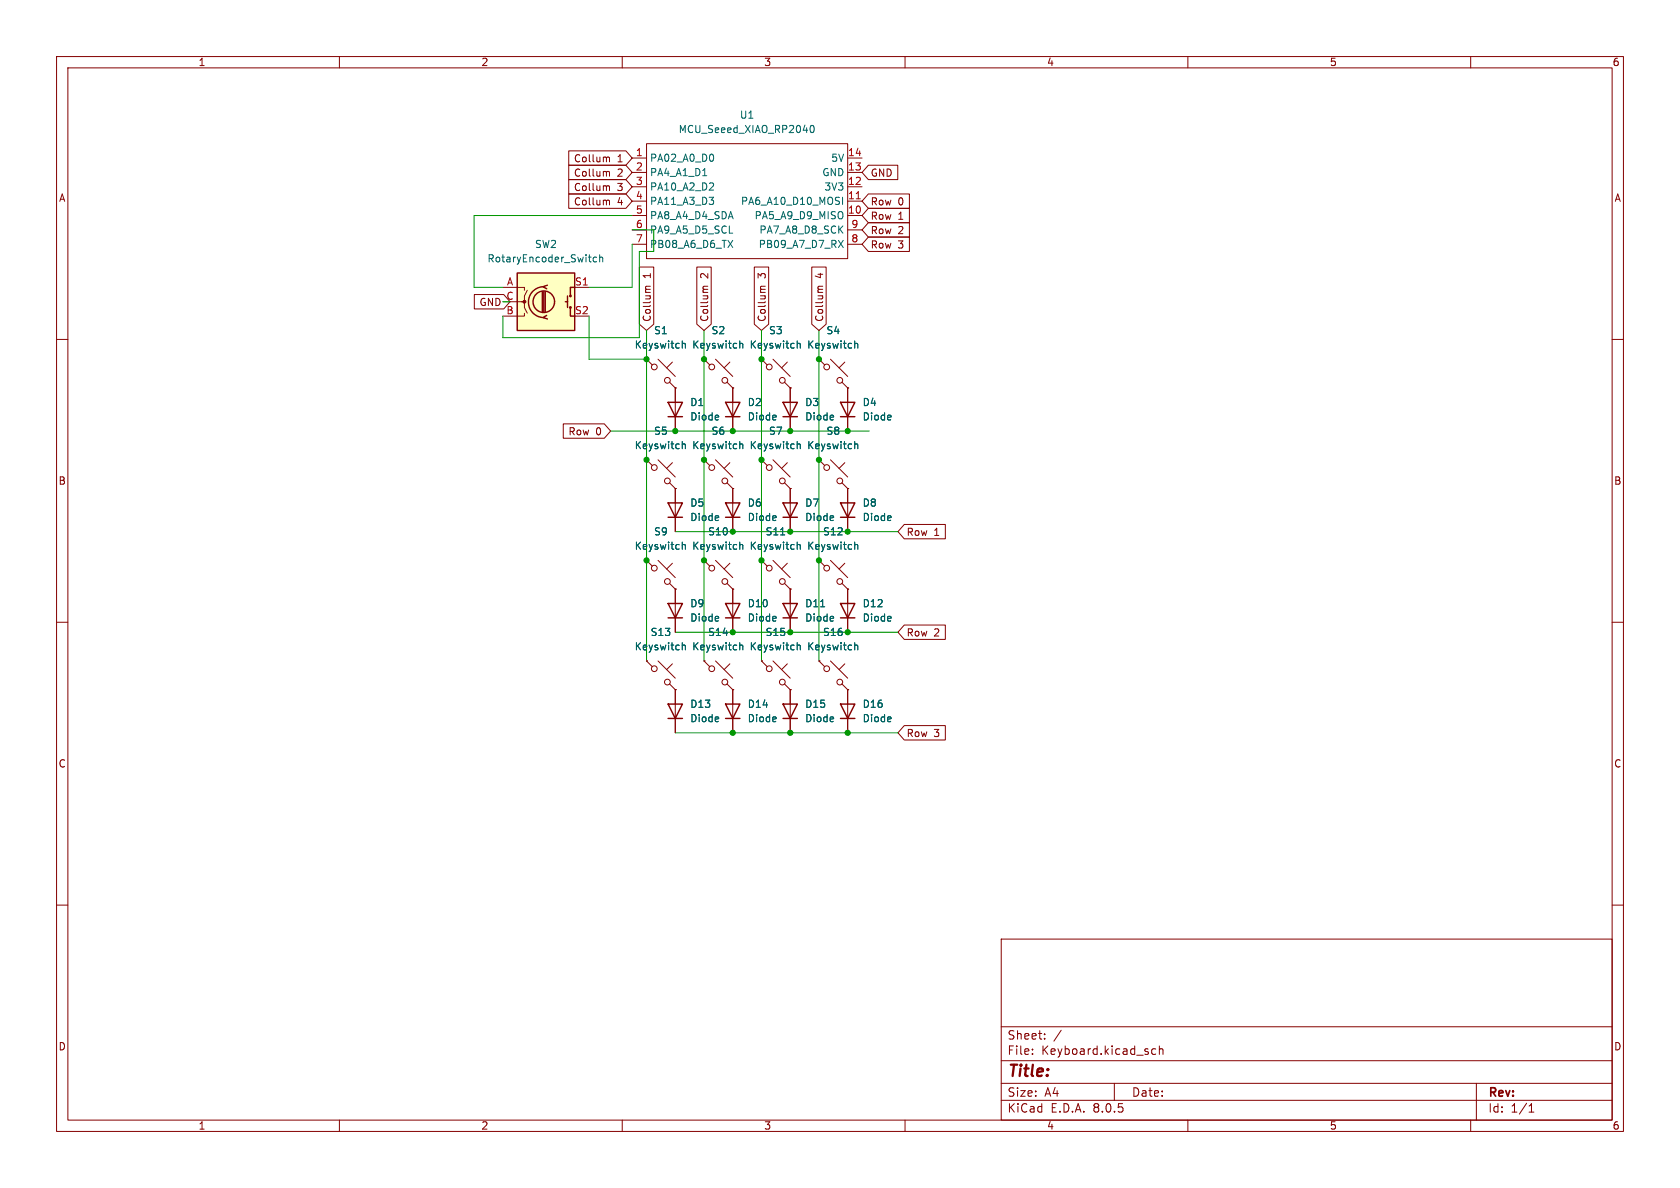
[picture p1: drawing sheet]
<svg xmlns="http://www.w3.org/2000/svg" width="297mm" height="210mm" viewBox="0 0 297 210" stroke-linecap="round" stroke-linejoin="round" font-family="sans-serif">
<g fill="none" stroke="#840000" stroke-width=".18">
<path d="M10 10h277v190h-277zM12 12h273v186h-273zM60 10v2M110 10v2M160 10v2M210 10v2M260 10v2M111.8 27.9h2.5M111.8 38.1h2.5M111.8 35.6h2.5M111.8 33h2.5M111.8 30.5h2.5"/>
<path d="M114.3 25.4h35.6v20.3h-35.6zM149.9 27.9h2.5M149.9 38.1h2.5M149.9 35.6h2.5M149.9 33h2.5M149.9 30.5h2.5M10 60h2M111.8 40.6h2.5M111.8 43.2h2.5M149.9 40.6h2.5M149.9 43.2h2.5M285 60h2"/>
<path d="M114.3 63.5l1 1M114.3 63.5h.1M116.3 63.5l3.1 3M118.4 67.6l1 1M118.9 64l-1 1M119.4 68.6h.1M119.4 68.6v7.6M124.5 63.5l1 1M124.5 63.5h.1M126.5 63.5l3 3M128.5 67.6l1 1M129 64l-1 1"/>
<path d="M129.5 68.6h.1M129.5 68.6v7.6M134.6 63.5l1 1M134.6 63.5h.1M136.7 63.5l3 3M138.7 67.6l1 1M139.2 64l-1 1M139.7 68.6h.1M139.7 68.6v7.6M144.8 63.5l1 1M144.8 63.5h.1M146.8 63.5l3.1 3"/>
<path d="M148.8 67.6l1.1 1M149.4 64l-1.1 1M149.9 68.6h.1M149.9 68.6v7.6M114.3 81.3l1 1M114.3 81.3h.1M114.3 99.1l1 1M114.3 99.1h.1M116.3 81.3l3.1 3M116.3 99.1l3.1 3M118.4 85.3l1 1.1M118.9 81.8l-1 1"/>
<path d="M118.9 99.6l-1 1M119.4 86.4h.1M119.4 86.4v7.6M124.5 99.1l1 1M124.5 99.1h.1M124.5 81.3l1 1M124.5 81.3h.1M126.5 99.1l3 3M126.5 81.3l3 3M128.5 85.3l1 1.1M129 99.6l-1 1M129 81.8l-1 1"/>
<path d="M129.5 86.4h.1M129.5 86.4v7.6M134.6 99.1l1 1M134.6 99.1h.1M134.6 81.3l1 1M134.6 81.3h.1M136.7 99.1l3 3M136.7 81.3l3 3M138.7 85.3l1 1.1M139.2 99.6l-1 1M139.2 81.8l-1 1M139.7 86.4h.1"/>
<path d="M139.7 86.4v7.6M144.8 99.1l1 1M144.8 99.1h.1M144.8 81.3l1 1M144.8 81.3h.1M146.8 99.1l3.1 3M146.8 81.3l3.1 3M148.8 85.3l1.1 1.1M149.4 99.6l-1.1 1M149.4 81.8l-1.1 1M149.9 86.4h.1M149.9 86.4v7.6"/>
<path d="M10 110h2M114.3 116.8l1 1.1M114.3 116.8h.1M116.3 116.8l3.1 3.1M118.4 103.1l1 1M118.9 117.3l-1 1.1M119.4 104.1h.1M119.4 104.1v7.7M124.5 116.8l1 1.1M124.5 116.8h.1M126.5 116.8l3 3.1M128.5 103.1l1 1"/>
<path d="M129 117.3l-1 1.1M129.5 104.1h.1M129.5 104.1v7.7M134.6 116.8l1 1.1M134.6 116.8h.1M136.7 116.8l3 3.1M138.7 103.1l1 1M139.2 117.3l-1 1.1M139.7 104.1h.1M139.7 104.1v7.7M144.8 116.8l1 1.1M144.8 116.8h.1"/>
<path d="M146.8 116.8l3.1 3.1M148.8 103.1l1.1 1M149.4 117.3l-1.1 1.1M149.9 104.1h.1M149.9 104.1v7.7M285 110h2M118.4 120.9l1 1M119.4 121.9h.1M119.4 121.9v7.6M128.5 120.9l1 1M129.5 121.9h.1M129.5 121.9v7.6"/>
<path d="M138.7 120.9l1 1M139.7 121.9h.1M139.7 121.9v7.6M148.8 120.9l1.1 1M149.9 121.9h.1M149.9 121.9v7.6M10 160h2M285 160h2M177 166h108v32h-108zM60 198v2M110 198v2M160 198v2"/>
<path d="M177 194.5h108M177 191.5h108M177 187.5h108M177 181.5h108M182.5 186.3v.1M182.5 185.5v.1M184.7 183.6v.1M184.7 182.8v.1M187.6 182.1l-1.3 2M197 191.5v3M204.3 185.5l-.4-.1-.3 .3v.4l.1 .2h.6M205 185.5l.2-.1 .3 .1 .1 .9"/>
<path d="M205 184.9v1.5M210 198v2M260 198v2M261 191.5v6.5M270.3 196.6h.9M270.3 195.5l.4-.4v1.5"/>
<circle cx="115.7" cy="64.9" r=".51"/>
<circle cx="118" cy="67.2" r=".51"/>
<circle cx="125.8" cy="64.9" r=".51"/>
<circle cx="128.1" cy="67.2" r=".51"/>
<circle cx="136" cy="64.9" r=".51"/>
<circle cx="138.3" cy="67.2" r=".51"/>
<circle cx="146.2" cy="64.9" r=".51"/>
<circle cx="148.5" cy="67.2" r=".51"/>
<circle cx="115.7" cy="82.7" r=".51"/>
<circle cx="118" cy="85" r=".51"/>
<circle cx="125.8" cy="82.7" r=".51"/>
<circle cx="128.1" cy="85" r=".51"/>
<circle cx="136" cy="82.7" r=".51"/>
<circle cx="138.3" cy="85" r=".51"/>
<circle cx="146.2" cy="82.7" r=".51"/>
<circle cx="148.5" cy="85" r=".51"/>
<circle cx="115.7" cy="100.4" r=".51"/>
<circle cx="115.7" cy="118.2" r=".51"/>
<circle cx="118" cy="102.8" r=".51"/>
<circle cx="125.8" cy="118.2" r=".51"/>
<circle cx="125.8" cy="100.4" r=".51"/>
<circle cx="128.1" cy="102.8" r=".51"/>
<circle cx="136" cy="100.4" r=".51"/>
<circle cx="136" cy="118.2" r=".51"/>
<circle cx="138.3" cy="102.8" r=".51"/>
<circle cx="146.2" cy="118.2" r=".51"/>
<circle cx="146.2" cy="100.4" r=".51"/>
<circle cx="148.5" cy="102.8" r=".51"/>
<circle cx="118" cy="120.6" r=".51"/>
<circle cx="128.1" cy="120.6" r=".51"/>
<circle cx="138.3" cy="120.6" r=".51"/>
<circle cx="148.5" cy="120.6" r=".51"/>
</g>
<g fill="none" stroke="#840000" stroke-width=".25">
<path d="M118.1 71.1h2.5l-1.2 2.6zM118.1 73.7h2.5M128.3 71.1h2.5l-1.3 2.6zM128.3 73.7h2.5M138.4 71.1h2.6l-1.3 2.6zM138.4 73.7h2.6M148.6 71.1h2.5l-1.2 2.6zM148.6 73.7h2.5M118.1 88.9h2.5l-1.2 2.5zM118.1 91.4h2.5M128.3 88.9h2.5l-1.3 2.5zM128.3 91.4h2.5"/>
<path d="M138.4 88.9h2.6l-1.3 2.5zM138.4 91.4h2.6M148.6 88.9h2.5l-1.2 2.5zM148.6 91.4h2.5M118.1 106.7h2.5l-1.2 2.5zM118.1 109.2h2.5M128.3 106.7h2.5l-1.3 2.5zM128.3 109.2h2.5M138.4 106.7h2.6l-1.3 2.5zM138.4 109.2h2.6M148.6 106.7h2.5l-1.2 2.5zM148.6 109.2h2.5"/>
<path d="M118.1 124.5h2.5l-1.2 2.5zM118.1 127h2.5M128.3 124.5h2.5l-1.3 2.5zM128.3 127h2.5M138.4 124.5h2.6l-1.3 2.5zM138.4 127h2.6M148.6 124.5h2.5l-1.2 2.5zM148.6 127h2.5"/>
</g>
<g fill="none" stroke="#006464" stroke-width=".18">
<path d="M124.2 31.1h.7M125.4 34.9h.8l-.5 .5M126 27.4l.2 .3-.2 .7M126 32.4l.2 .2-.1 .3-.7 .7h.8M126 35.4l.2 .2-.2 .5M143.3 22.3l.2-.1a.68 .68 0 0 1 .5 .6 .68 .68 0 0 1-.5 .6l-.2-.1-.1-.3zM148.9 34.9v1.2M128.7 42.5l.8 1.3M129.5 42.5l-.8 1.3M148.2 42.5l.9 1.3M149.1 42.5l-.9 1.3M120.6 60.3v1.2"/>
<path d="M120.6 78v1.3M120.6 60.8l.2-.1 .3 .1 .1 .7M120.6 78.6l.2-.1h.3l.1 .8M130.8 78.6l.2-.1h.3v.8M130.8 60.3v1.2M130.8 78v1.3M130.8 60.8l.2-.1 .3 .1v.7M140.9 60.3v1.2M140.9 78v1.3M140.9 60.8l.2-.1 .3 .1 .1 .7M140.9 78.6l.2-.1h.3l.1 .8M151.1 60.3v1.2"/>
<path d="M151.1 78v1.3M151.1 60.8l.2-.1 .3 .1v.7M151.1 78.6l.2-.1h.3v.8M120.6 96.4l.2-.1h.3l.1 .8M120.6 95.8v1.3M130.8 96.4l.2-.1h.3v.8M130.8 95.8v1.3M138 94.6h.7M140.9 96.4l.2-.1h.3l.1 .8M140.9 95.8v1.3M151.1 95.8v1.3M151.1 96.4l.2-.1h.3v.8"/>
<path d="M120.6 113.6v1.3M120.6 114.2l.2-.2 .3 .1 .1 .8M130.8 114.2l.2-.2 .3 .1v.8M130.8 113.6v1.3M140.9 113.6v1.3M140.9 114.2l.2-.2 .3 .1 .1 .8M145.1 107.3h.7M151.1 113.6v1.3M151.1 114.2l.2-.2 .3 .1v.8"/>
</g>
<path d="M151.4 35.1h.7" fill="none" stroke="#a90000" stroke-width=".18"/>
<path d="M91.4 48.3h10.2v10.1h-10.2z" fill="#ffffc2"/>
<g fill="none" stroke="#840000" stroke-width=".25">
<path d="M91.4 48.3h10.2v10.1h-10.2zM95.9 51.6v3.5M96.1 50.7a2.73 2.73 0 0 0-2.7 2.7 2.73 2.73 0 0 0 2.7 2.7M96.1 51.6v3.5M96.4 51.6v3.5M96.6 55.8l-.6 .3 .8 .3M96.8 50.4l-.8 .3 .6 .4M99.9 53.3h.4M100.3 52.3v2.1M100.8 54.4v1.5h.8M101.6 50.8h-.8v1.5"/>
<circle cx="96.1" cy="53.3" r="1.9"/>
<circle cx="100.8" cy="54.4" r=".13"/>
<circle cx="100.8" cy="52.3" r=".13"/>
</g>
<circle cx="92.7" cy="53.3" r=".25" fill="#840000" stroke="#840000" stroke-width=".18"/>
<g fill="none" stroke="#840000" stroke-width=".18">
<path d="M100.5 29.2h10.1l1.2 1.3-1.2 1.3h-10.1zM100.5 34.3h10.1l1.2 1.3-1.2 1.2h-10.1zM100.5 26.7h10.1l1.2 1.2-1.2 1.3h-10.1zM100.5 31.7h10.1l1.2 1.3-1.2 1.3h-10.1zM107.3 30.4h.4l.1 .8M107.3 27.8h.4l.1 .8M107.3 32.9h.4l.1 .8M107.3 35.4h.4l.1 .8M153.5 29.2h5.2v2.6h-5.2l-1.1-1.3zM153.5 36.8h7.3v2.6h-7.3l-1.1-1.3zM153.5 39.4h7.3v2.5h-7.3l-1.1-1.3zM153.5 34.3h7.3v2.5h-7.3l-1.1-1.2z"/>
<path d="M83.9 52.1h5.2l1.1 1.2-1.1 1.3h-5.2zM88.9 50.8h3.8v.5M88.9 53.3h3.8v1.1l.5 1M92.7 55.4v.5h-3.8M93.2 51.3l-.5 1v1h-.5M101.6 50.8h2.5M113 47.2h2.6v10.1l-1.3 1.1-1.3-1.1zM115 50.6l-.8 .1v.4M123.2 47.2h2.5v10.1l-1.2 1.1-1.3-1.1zM125.1 50.6l-.8 .1v.4M133.3 47.2h2.6v10.1l-1.3 1.1-1.3-1.1zM135.3 50.6l-.8 .1v.4"/>
<path d="M143.5 47.2h2.6v10.1l-1.3 1.1-1.3-1.1zM145.5 50.6l-.8 .1v.4M153.5 41.9h7.3v2.6h-7.3l-1.1-1.3zM99.6 74.9h7.2l1.1 1.3-1.1 1.3h-7.2zM114.3 63.5h.1M119.4 68.6h.1M119.4 68.6v2.5M119.4 73.7v2.5M124.5 63.5h.1M129.5 68.6h.1M129.5 68.6v2.5M129.5 73.7v2.5"/>
<path d="M134.6 63.5h.1M139.7 68.6h.1M139.7 68.6v2.5M139.7 73.7v2.5M144.8 63.5h.1M149.9 68.6h.1M149.9 68.6v2.5M149.9 73.7v2.5M114.3 99.1h.1M114.3 81.3h.1M119.4 86.4h.1M119.4 86.4v2.5"/>
<path d="M119.4 91.4v2.6M124.5 99.1h.1M124.5 81.3h.1M129.5 86.4h.1M129.5 86.4v2.5M129.5 91.4v2.6M134.6 99.1h.1M134.6 81.3h.1M139.7 86.4h.1M139.7 86.4v2.5M139.7 91.4v2.6M144.8 99.1h.1"/>
<path d="M144.8 81.3h.1M149.9 86.4h.1M149.9 86.4v2.5M149.9 91.4v2.6M159.9 92.7h7.2v2.6h-7.2l-1.2-1.3zM114.3 116.8h.1M119.4 104.1h.1M119.4 104.1v2.6M119.4 109.2v2.6M124.5 116.8h.1M129.5 104.1h.1M129.5 104.1v2.6"/>
<path d="M129.5 109.2v2.6M134.6 116.8h.1M139.7 104.1h.1M139.7 104.1v2.6M139.7 109.2v2.6M144.8 116.8h.1M149.9 104.1h.1M149.9 104.1v2.6M149.9 109.2v2.6M159.9 110.5h7.2v2.5h-7.2l-1.2-1.2zM119.4 121.9h.1M119.4 121.9v2.6"/>
<path d="M119.4 127v2.5M129.5 121.9h.1M129.5 121.9v2.6M129.5 127v2.5M139.7 121.9h.1M139.7 121.9v2.6M139.7 127v2.5M149.9 121.9h.1M149.9 121.9v2.6M149.9 127v2.5M159.9 128.3h7.2v2.5h-7.2l-1.2-1.3z"/>
</g>
<g fill="none" stroke="#006464" stroke-width=".18">
<path d="M105.5 45.5h-.4l-.2 .2 .1 .5h.5M106 45.6l.2-.1h.3l.1 .8M106 45v1.3M120.6 60.3v1.2M120.6 78v1.3M120.6 60.8l.2-.1 .3 .1 .1 .7M120.6 78.6l.2-.1h.3l.1 .8M130.8 60.3v1.2M130.8 78v1.3M130.8 60.8l.2-.1 .3 .1v.7M130.8 78.6l.2-.1h.3v.8M140.9 60.3v1.2"/>
<path d="M140.9 78v1.3M140.9 60.8l.2-.1 .3 .1 .1 .7M140.9 78.6l.2-.1h.3l.1 .8M151.1 60.3v1.2M151.1 78v1.3M151.1 60.8l.2-.1 .3 .1v.7M151.1 78.6l.2-.1h.3v.8M120.6 96.4l.2-.1h.3l.1 .8M120.6 95.8v1.3M130.8 96.4l.2-.1h.3v.8M130.8 95.8v1.3M138 94.6h.7"/>
<path d="M140.9 95.8v1.3M140.9 96.4l.2-.1h.3l.1 .8M151.1 96.4l.2-.1h.3v.8M151.1 95.8v1.3M120.6 114.2l.2-.2 .3 .1 .1 .8M120.6 113.6v1.3M130.8 114.2l.2-.2 .3 .1v.8M130.8 113.6v1.3M140.9 113.6v1.3M140.9 114.2l.2-.2 .3 .1 .1 .8M145.1 107.3h.7M151.1 114.2l.2-.2 .3 .1v.8"/>
<path d="M151.1 113.6v1.3"/>
</g>
<path d="M111.8 38.1h-28v12.7h5.1M104.1 55.9v7.6h10.2M111.8 40.6h3.8v3.9h-2.6v15.2h-24.1v-3.8M111.8 43.2v7.6h-7.7M114.3 58.4v58.4M124.5 58.4v58.4M134.6 58.4v58.4M144.8 58.4v58.4M107.9 76.2h45.8M119.4 94h39.3M119.4 111.8h39.3M119.4 129.5h39.3" fill="none" stroke="#009600" stroke-width=".18"/>
<g fill="#009600" stroke="#009600" stroke-width=".18">
<circle cx="139.7" cy="111.8" r=".46"/>
<circle cx="129.5" cy="111.8" r=".46"/>
<circle cx="139.7" cy="129.5" r=".46"/>
<circle cx="149.9" cy="129.5" r=".46"/>
<circle cx="129.5" cy="129.5" r=".46"/>
<circle cx="144.8" cy="99.1" r=".46"/>
<circle cx="149.9" cy="111.8" r=".46"/>
<circle cx="144.8" cy="63.5" r=".46"/>
<circle cx="134.6" cy="63.5" r=".46"/>
<circle cx="134.6" cy="81.3" r=".46"/>
<circle cx="129.5" cy="76.2" r=".46"/>
<circle cx="139.7" cy="76.2" r=".46"/>
<circle cx="129.5" cy="94" r=".46"/>
<circle cx="149.9" cy="94" r=".46"/>
<circle cx="139.7" cy="94" r=".46"/>
<circle cx="134.6" cy="99.1" r=".46"/>
<circle cx="124.5" cy="99.1" r=".46"/>
<circle cx="114.3" cy="99.1" r=".46"/>
<circle cx="124.5" cy="81.3" r=".46"/>
<circle cx="119.4" cy="76.2" r=".46"/>
<circle cx="114.3" cy="81.3" r=".46"/>
<circle cx="144.8" cy="81.3" r=".46"/>
<circle cx="149.9" cy="76.2" r=".46"/>
<circle cx="114.3" cy="63.5" r=".46"/>
<circle cx="124.5" cy="63.5" r=".46"/>
</g>
<text font-size="2.8" fill="#840000" x="178" y="190.9">Title:</text>
<g font-size="2.1" fill="#840000">
<text x="178" y="184">Sheet:</text>
<text x="178" y="186.7">File:</text>
<text x="184.1" y="186.7">Keyboard.kicad_sch</text>
<text x="178" y="196.9">KiCad</text>
<text x="178" y="194.1">Size:</text>
<text x="184.7" y="194.1">A4</text>
<text x="185.7" y="196.9">E.D.A.</text>
<text x="193.3" y="196.9">8.0.5</text>
<text x="200" y="194.1">Date:</text>
<text x="263" y="194.3">Rev:</text>
<text x="263" y="196.9">Id:</text>
<text x="267.1" y="196.9">1/1</text>
</g>
<g font-size="1.8" fill="#840000">
<text x="35" y="11.9">1</text>
<text x="85" y="11.9">2</text>
<text x="135" y="11.9">3</text>
<text x="185" y="11.9">4</text>
<text x="235" y="11.9">5</text>
<text x="285" y="11.9">6</text>
<text x="101.4" y="28.9">Collum</text>
<text x="109.1" y="28.9">1</text>
<text x="10.3" y="35.9">A</text>
<text x="101.4" y="31.4">Collum</text>
<text x="101.4" y="34">Collum</text>
<text x="109.1" y="31.4">2</text>
<text x="109.1" y="34">3</text>
<text x="153.8" y="31.4">GND</text>
<text x="285.3" y="35.9">A</text>
<text x="101.4" y="36.5">Collum</text>
<text x="109.1" y="36.5">4</text>
<text x="153.8" y="39.1">Row</text>
<text x="153.8" y="41.6">Row</text>
<text x="153.8" y="36.5">Row</text>
<text x="158.7" y="39.1">1</text>
<text x="158.7" y="41.6">2</text>
<text x="158.7" y="36.5">0</text>
<text x="153.8" y="44.1">Row</text>
<text x="158.7" y="44.1">3</text>
<text x="115.3" y="49.2" transform="rotate(-90 115.3 49.2)">1</text>
<text x="125.4" y="49.2" transform="rotate(-90 125.4 49.2)">2</text>
<text x="135.6" y="49.2" transform="rotate(-90 135.6 49.2)">3</text>
<text x="145.7" y="49.2" transform="rotate(-90 145.7 49.2)">4</text>
<text x="84.7" y="54.3">GND</text>
<text x="115.3" y="57" transform="rotate(-90 115.3 57)">Collum</text>
<text x="125.4" y="57" transform="rotate(-90 125.4 57)">Collum</text>
<text x="135.6" y="57" transform="rotate(-90 135.6 57)">Collum</text>
<text x="145.7" y="57" transform="rotate(-90 145.7 57)">Collum</text>
<text x="100.4" y="77.2">Row</text>
<text x="105.3" y="77.2">0</text>
<text x="10.3" y="85.9">B</text>
<text x="285.3" y="85.9">B</text>
<text x="160.2" y="94.9">Row</text>
<text x="165.1" y="94.9">1</text>
<text x="160.2" y="112.7">Row</text>
<text x="165.1" y="112.7">2</text>
<text x="160.2" y="130.5">Row</text>
<text x="165.1" y="130.5">3</text>
<text x="10.3" y="135.9">C</text>
<text x="285.3" y="135.9">C</text>
<text x="10.3" y="185.9">D</text>
<text x="285.3" y="185.9">D</text>
<text x="35" y="199.9">1</text>
<text x="85" y="199.9">2</text>
<text x="135" y="199.9">3</text>
<text x="185" y="199.9">4</text>
<text x="235" y="199.9">5</text>
<text x="285" y="199.9">6</text>
</g>
<g font-size="1.8" fill="#006464">
<text x="119.9" y="23.7">MCU_Seeed_XIAO_RP2040</text>
<text x="130.7" y="21.2">U1</text>
<text x="114.8" y="28.8">PA02_A0_D0</text>
<text x="146.9" y="28.8">5V</text>
<text x="114.8" y="31.3">PA4_A1_D1</text>
<text x="114.8" y="33.9">PA10_A2_D2</text>
<text x="145.3" y="31.3">GND</text>
<text x="145.6" y="33.9">3V3</text>
<text x="114.8" y="36.4">PA11_A3_D3</text>
<text x="114.8" y="39">PA8_A4_D4_SDA</text>
<text x="114.8" y="41.5">PA9_A5_D5_SCL</text>
<text x="130.9" y="36.4">PA6_A10_D10_MOSI</text>
<text x="133.3" y="39">PA5_A9_D9_MISO</text>
<text x="134.2" y="41.5">PA7_A8_D8_SCK</text>
<text x="86.1" y="46.6">RotaryEncoder_Switch</text>
<text x="94.5" y="44">SW2</text>
<text x="114.8" y="44">PB08_A6_D6_TX</text>
<text x="134" y="44">PB09_A7_D7_RX</text>
<text x="115.5" y="59.3">S1</text>
<text x="125.7" y="59.3">S2</text>
<text x="135.8" y="59.3">S3</text>
<text x="146" y="59.3">S4</text>
<text x="112.1" y="61.8">Keyswitch</text>
<text x="122.3" y="61.8">Keyswitch</text>
<text x="132.4" y="61.8">Keyswitch</text>
<text x="142.6" y="61.8">Keyswitch</text>
<text x="121.9" y="72">D1</text>
<text x="132.1" y="72">D2</text>
<text x="142.2" y="72">D3</text>
<text x="152.4" y="72">D4</text>
<text x="115.5" y="77.1">S5</text>
<text x="121.9" y="74.5">Diode</text>
<text x="125.7" y="77.1">S6</text>
<text x="132.1" y="74.5">Diode</text>
<text x="135.8" y="77.1">S7</text>
<text x="142.2" y="74.5">Diode</text>
<text x="146" y="77.1">S8</text>
<text x="152.4" y="74.5">Diode</text>
<text x="112.1" y="79.6">Keyswitch</text>
<text x="122.3" y="79.6">Keyswitch</text>
<text x="132.4" y="79.6">Keyswitch</text>
<text x="142.6" y="79.6">Keyswitch</text>
<text x="121.9" y="89.8">D5</text>
<text x="132.1" y="89.8">D6</text>
<text x="142.2" y="89.8">D7</text>
<text x="152.4" y="89.8">D8</text>
<text x="115.5" y="94.8">S9</text>
<text x="121.9" y="92.3">Diode</text>
<text x="125.1" y="94.8">S10</text>
<text x="132.1" y="92.3">Diode</text>
<text x="135.2" y="94.8">S11</text>
<text x="142.2" y="92.3">Diode</text>
<text x="145.4" y="94.8">S12</text>
<text x="152.4" y="92.3">Diode</text>
<text x="112.1" y="97.4">Keyswitch</text>
<text x="122.3" y="97.4">Keyswitch</text>
<text x="132.4" y="97.4">Keyswitch</text>
<text x="142.6" y="97.4">Keyswitch</text>
<text x="121.9" y="107.5">D9</text>
<text x="132.1" y="107.5">D10</text>
<text x="142.2" y="107.5">D11</text>
<text x="152.4" y="107.5">D12</text>
<text x="114.9" y="112.6">S13</text>
<text x="121.9" y="110.1">Diode</text>
<text x="125.1" y="112.6">S14</text>
<text x="132.1" y="110.1">Diode</text>
<text x="135.2" y="112.6">S15</text>
<text x="142.2" y="110.1">Diode</text>
<text x="145.4" y="112.6">S16</text>
<text x="152.4" y="110.1">Diode</text>
<text x="112.1" y="115.2">Keyswitch</text>
<text x="122.3" y="115.2">Keyswitch</text>
<text x="132.4" y="115.2">Keyswitch</text>
<text x="142.6" y="115.2">Keyswitch</text>
<text x="121.9" y="125.3">D13</text>
<text x="132.1" y="125.3">D14</text>
<text x="142.2" y="125.3">D15</text>
<text x="152.4" y="125.3">D16</text>
<text x="121.9" y="127.9">Diode</text>
<text x="132.1" y="127.9">Diode</text>
<text x="142.2" y="127.9">Diode</text>
<text x="152.4" y="127.9">Diode</text>
</g>
<g font-size="1.8" fill="#a90000">
<text x="112.3" y="27.7">1</text>
<text x="149.8" y="27.7">14</text>
<text x="112.3" y="30.2">2</text>
<text x="112.3" y="32.8">3</text>
<text x="112.3" y="35.3">4</text>
<text x="149.8" y="35.3">11</text>
<text x="149.8" y="32.8">12</text>
<text x="149.8" y="30.2">13</text>
<text x="112.3" y="37.8">5</text>
<text x="112.3" y="40.4">6</text>
<text x="149.8" y="37.8">10</text>
<text x="150.4" y="40.4">9</text>
<text x="112.3" y="42.9">7</text>
<text x="150.4" y="42.9">8</text>
<text x="89.5" y="50.5">A</text>
<text x="101.6" y="50.5">S1</text>
<text x="89.4" y="55.6">B</text>
<text x="101.6" y="55.6">S2</text>
</g>
<text font-size="1.8" fill="#009600" x="89.4" y="53.1">C</text>
</svg>
